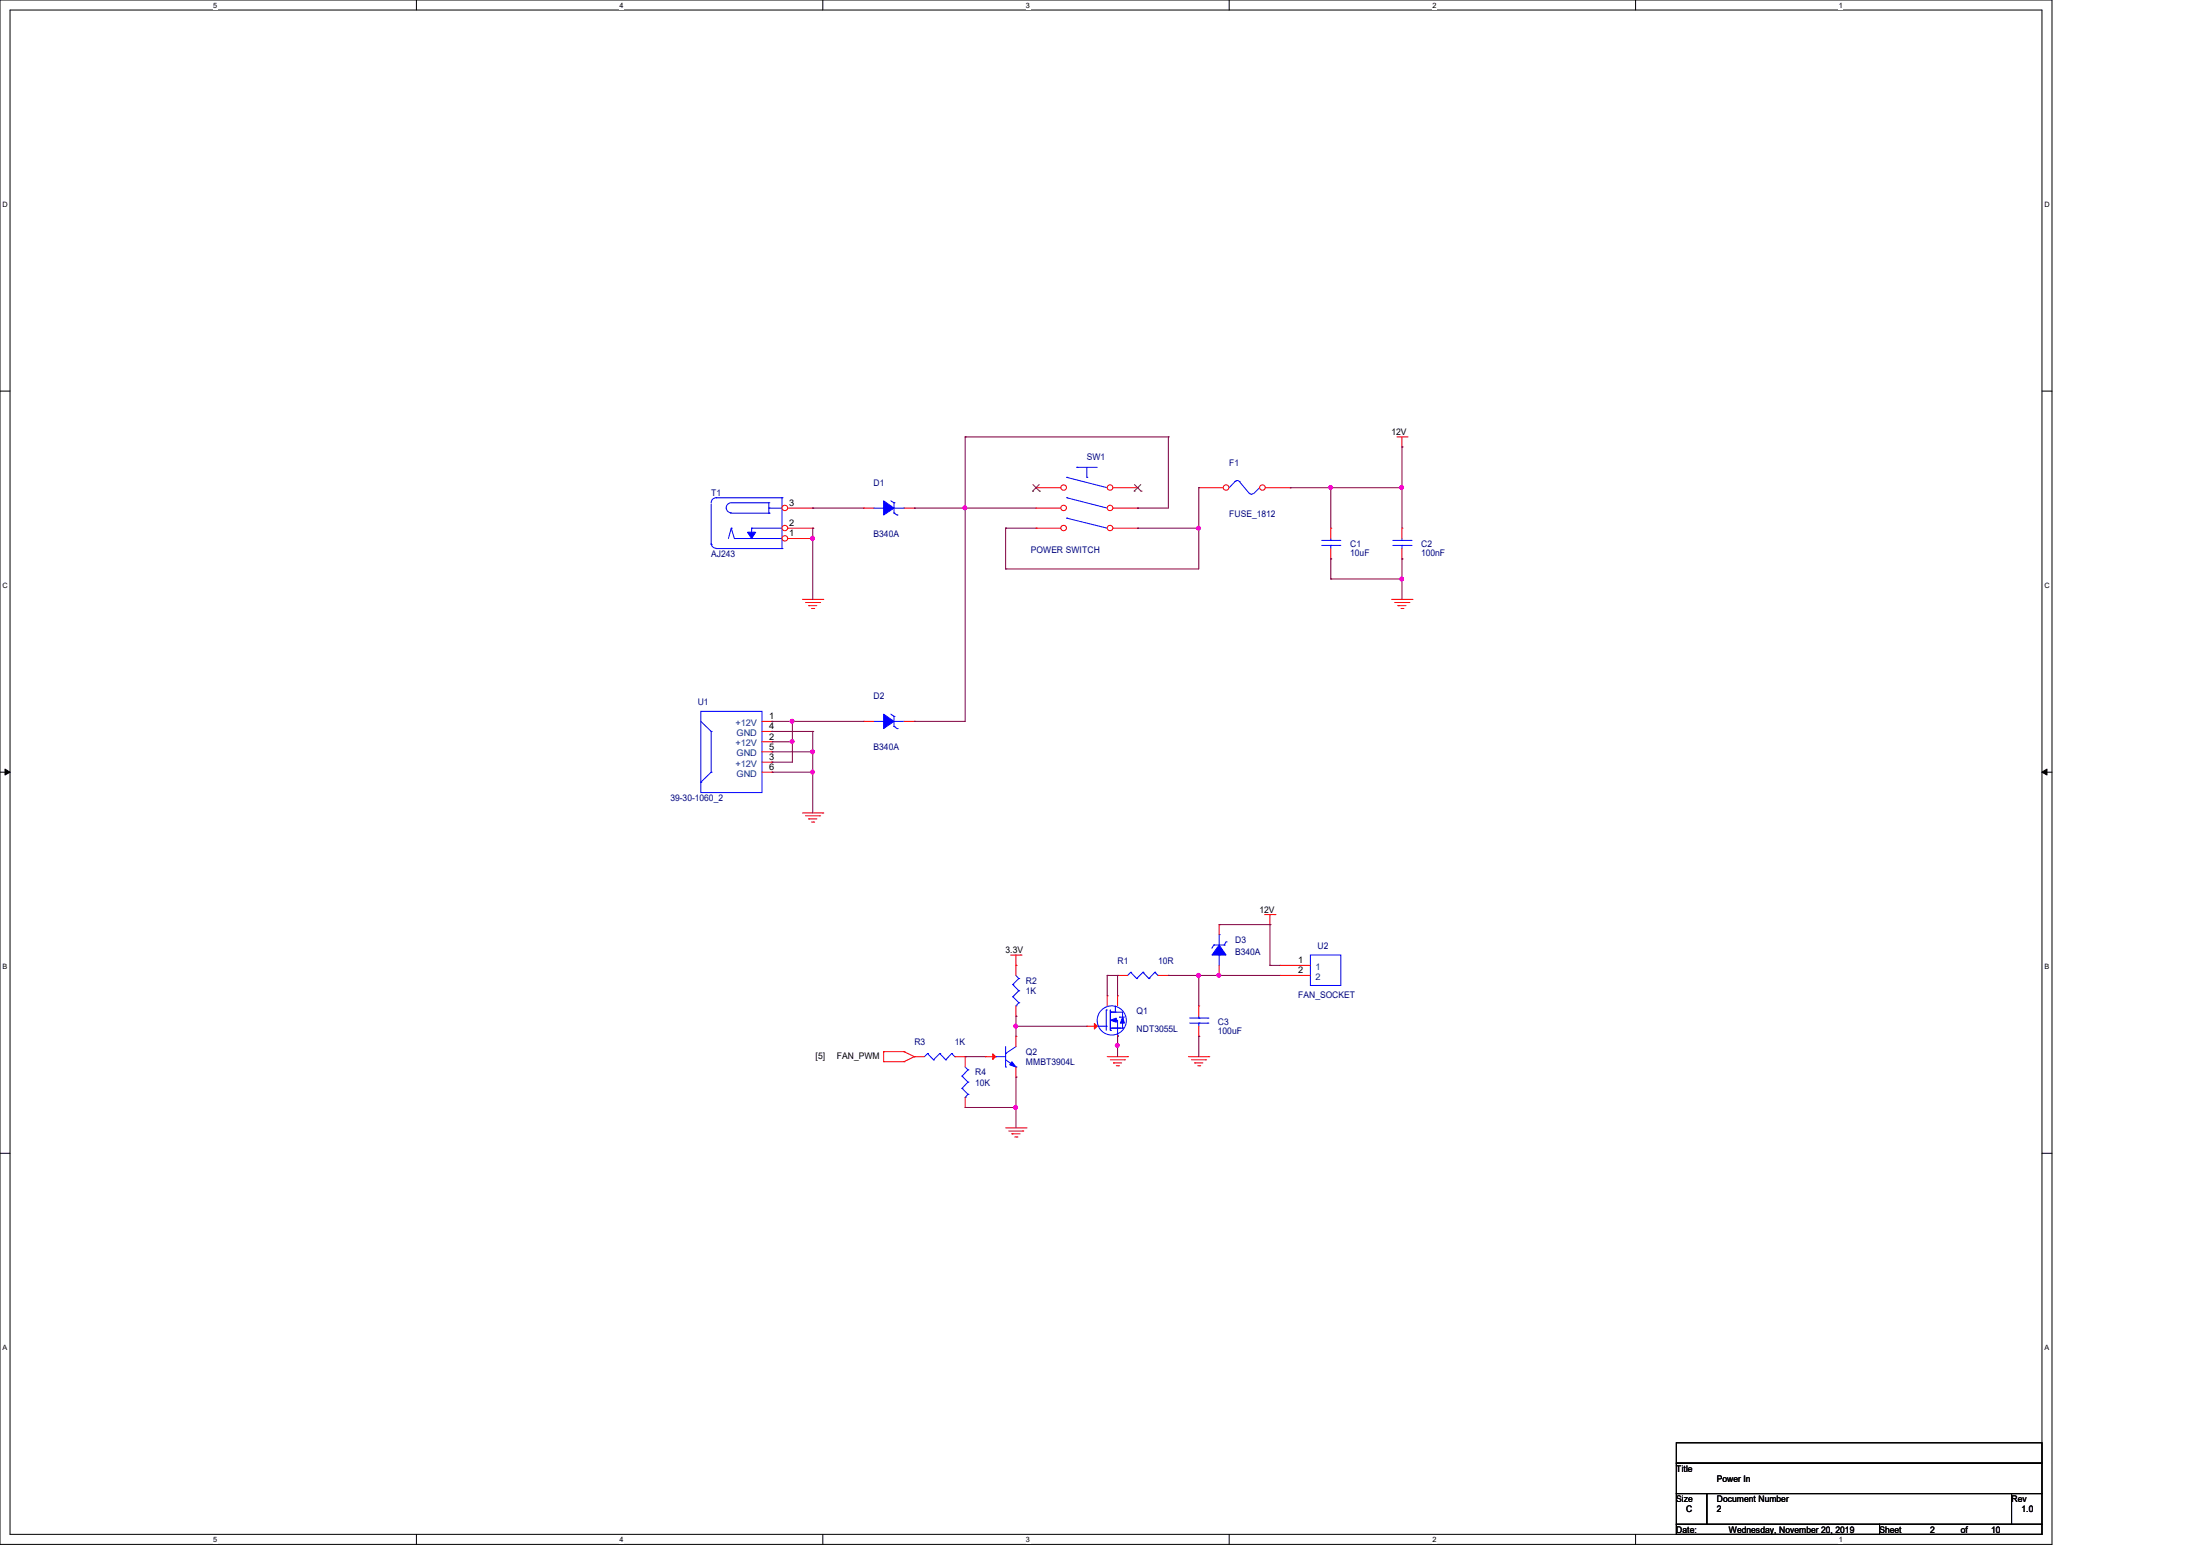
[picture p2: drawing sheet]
<svg xmlns="http://www.w3.org/2000/svg" width="297mm" height="210mm" viewBox="0 0 297 210" stroke-linecap="round" stroke-linejoin="round" font-family="sans-serif">
<path d="M0 0h277v208.4h-277zM1.4 1.4h274.3v205.7h-274.3z" fill="none" stroke="#000" stroke-width=".14"/>
<g fill="#fff">
<path d="M28.8 .1h.5v1.1h-.5z"/>
<path d="M28.8 207.2h.5v1.1h-.5z"/>
</g>
<path d="M56.2 0v1.4M56.2 207.1v1.3" fill="none" stroke="#000" stroke-width=".14"/>
<g fill="#fff">
<path d="M83.7 .1h.5v1.1h-.5z"/>
<path d="M83.7 207.2h.5v1.1h-.5z"/>
</g>
<path d="M111.1 0v1.4M111.1 207.1v1.3" fill="none" stroke="#000" stroke-width=".14"/>
<g fill="#fff">
<path d="M138.5 .1h.6v1.1h-.6z"/>
<path d="M138.5 207.2h.6v1.1h-.6z"/>
</g>
<path d="M165.9 0v1.4M165.9 207.1v1.3" fill="none" stroke="#000" stroke-width=".14"/>
<g fill="#fff">
<path d="M193.4 .1h.5v1.1h-.5z"/>
<path d="M193.4 207.2h.5v1.1h-.5z"/>
</g>
<path d="M220.8 0v1.4M220.8 207.1v1.3" fill="none" stroke="#000" stroke-width=".14"/>
<g fill="#fff">
<path d="M248.2 .1h.6v1.1h-.6z"/>
<path d="M248.2 207.2h.6v1.1h-.6z"/>
<path d="M.3 27.1h.8v1.1h-.8z"/>
<path d="M276 27.1h.7v1.1h-.7z"/>
<path d="M.3 78.5h.8v1.1h-.8z"/>
<path d="M276 78.5h.7v1.1h-.7z"/>
</g>
<path d="M0 52.8h1.4M275.7 52.8h1.3" fill="none" stroke="#000" stroke-width=".14"/>
<g fill="#fff">
<path d="M.3 129.9h.7v1.1h-.7z"/>
<path d="M276 129.9h.6v1.1h-.6z"/>
</g>
<path d="M0 104.2h1.4M275.7 104.2h1.3" fill="none" stroke="#000" stroke-width=".14"/>
<path d="M.7 103.8l.7 .4-.7 .4zM275.7 104.2l.7-.4v.8z" fill="#000" stroke="#000" stroke-width=".14"/>
<g fill="#fff">
<path d="M.3 181.4h.7v1.1h-.7z"/>
<path d="M276 181.4h.6v1.1h-.6z"/>
</g>
<path d="M0 155.7h1.4M275.7 155.7h1.3M226.3 194.7h49.4v2.8h-49.4zM226.3 197.5h49.4v4.1h-49.4zM226.3 201.6h4.1v4.1h-4.1zM226.3 205.7h27.4v1.4h-27.4zM230.4 201.6h41.2v4.1h-41.2zM253.7 205.7h22v1.4h-22zM271.6 201.6h4.1v4.1h-4.1z" fill="none" stroke="#000" stroke-width=".14"/>
<g fill="none" stroke="#f00" stroke-width=".14">
<path d="M188.6 59h1.3M189.3 59v1.3M189.9 59h.1M116.6 68.6h.1M116.6 68.6h1.3M122 68.6h1.4M123.4 68.6h.1M179.7 71.3h.1M179.7 75.4h.1M179.7 71.3v1.4M179.7 74v1.4M189.3 60.3h.1"/>
<path d="M189.3 71.3h.1M189.3 75.4h.1M189.3 71.3v1.4M189.3 74v1.4M108.3 80.9h2.8M108.8 81.3h1.9M109.2 81.7h.1M109.2 81.7h1.1M109.6 82.1h.3M109.9 82.1h.1M110.7 81.3h.1M111.1 80.9h.1"/>
<path d="M187.9 80.9h2.7M188.3 81.3h1.9M188.7 81.7h.1M188.7 81.7h1.1M189.1 82.1h.3M189.4 82.1h.1M190.2 81.3h.1M190.6 80.9h.1M108.3 109.7h2.8M108.8 110.1h1.9M109.2 110.5h.1M109.2 110.5h1.1"/>
<path d="M109.6 111h.3M109.9 111h.1M110.7 110.1h.1M111.1 109.7h.1M136.4 128.9h1.4M137.2 130.3h.1M137.2 139.9h.1M137.2 137.2h.1M137.2 128.9v2.8M137.2 135.8v1.4M137.2 139.9v1.4M137.8 128.9h.1"/>
<path d="M150.9 131.7h.1M150.9 131.7h1.3M156.3 131.7h1.4M157.7 131.7h.1M161.8 135.8h.1M161.8 139.9h.1M161.8 135.8v1.4M161.8 138.5v1.4M170.7 123.4h1.4M171.4 124.8h.1M171.4 123.4v1.4M172.1 123.4h.1"/>
<path d="M119.3 143.3h.1M119.3 141.9h.1M119.3 141.9h2.7M119.3 143.3h2.7M119.3 141.9v1.4M122 141.9h.1M122 143.3h.1M122 141.9l1.4 .7M123.4 142.6h.1M123.4 142.6l-1.4 .7M123.4 142.6h1.4M128.9 142.6h1.4"/>
<path d="M130.3 142.6h.1M130.3 149.5h.1M130.3 142.6v1.4M130.3 148.1v1.4M133 142.6h.1M133 142.6h1.4M135.8 152.2h2.7M136.2 152.7h1.9M136.6 153h.1M136.6 153h1.1M137 153.5h.3M137.2 145.4h.1"/>
<path d="M137.2 144v1.4M137.3 153.5h.1M138.1 152.7h.1M138.5 152.2h.1M149.5 142.6h2.7M149.9 143h1.9M150.3 143.5h.1M150.3 143.5h1.1M150.7 143.8h.3M151 143.8h.1M151.8 143h.1M152.2 142.6h.1"/>
<path d="M160.4 142.6h2.8M160.9 143h1.9M161.3 143.5h.1M161.3 143.5h1.1M161.7 143.8h.3M162 143.8h.1M162.8 143h.1M163.2 142.6h.1"/>
</g>
<g fill="none" stroke="#00f" stroke-width=".14">
<path d="M117.9 68.6h1.4M119.3 68.6h.1M120.3 67.6l.4 .3M120.7 67.9h.1M120.7 69.3h.1M120.7 68.6h1.3M120.7 67.9v1.4M120.7 69.3l.4 .2M121.1 69.5h.1M122 68.6h.1M166.7 65l.3-.1 .3 .1M166.8 65h.1"/>
<path d="M166.8 65l-.9 .8M167.3 65h.1M167.3 65l1.4 1.6M169.2 66.6a.26 .26 0 0 1-.5 0M170.1 65.8h.1M170.1 65.8l-.9 .8M178.4 73.6h2.5M178.4 72.9h2.5M179.7 72.9h.1M179.7 73.6h.1M179.7 72.7v.2M179.7 73.6v.4"/>
<path d="M180.9 73.6h.1M180.9 72.9h.1M188 73.6h2.5M188 72.9h2.5M189.3 72.9h.1M189.3 73.6h.1M189.3 72.7v.2M189.3 73.6v.4M190.5 73.6h.1M190.5 72.9h.1M136.7 132.9h.1M136.7 134.5h.1"/>
<path d="M136.7 132.9l.8 .8M136.7 134.5l.8 .8M137.2 135.8h.1M137.2 131.7l.3 .4M137.5 132.1h.1M137.5 133.7h.1M137.5 135.3h.1M137.5 132.1l-.8 .8M137.5 133.7l-.8 .8M137.5 135.3l-.3 .5M152.7 131.2h.1M152.7 131.2l-.5 .5"/>
<path d="M152.7 131.2l.8 .9M153.5 132.1h.1M154.3 131.2h.1M154.3 131.2l-.8 .9M154.3 131.2l.8 .9M155.1 132.1h.1M155.9 131.2h.1M155.9 131.2l-.8 .9M155.9 131.2l.4 .5M156.3 131.7h.1M160.6 138.1h2.5M160.6 137.4h2.5"/>
<path d="M161.8 137.4h.1M161.8 138.1h.1M161.8 137.2v.2M161.8 138.1v.4M163.1 138.1h.1M163.1 137.4h.1M125.2 142.2h.1M125.2 142.2l-.4 .4M125.2 142.2l.8 .8M126 143h.1M126.9 142.2h.1M126.9 142.2l-.9 .8"/>
<path d="M126.9 142.2l.8 .8M127.7 143h.1M128.5 142.2h.1M128.5 142.2l-.8 .8M128.5 142.2l.4 .4M128.9 142.6h.1M129.9 145.2h.1M129.9 146.9h.1M129.9 145.2l.8 .8M129.9 146.9l.8 .8M130.3 148.1h.1M130.3 144l.4 .4"/>
<path d="M130.7 144.4h.1M130.7 146h.1M130.7 147.7h.1M130.7 144.4l-.8 .8M130.7 146l-.8 .9M130.7 147.7l-.4 .4M134.4 142.6h.1M134.4 142.6h1.4M135.8 142.2h.1M135.8 144h.1M135.8 143l1.4 1M135.8 141.3v2.7"/>
<path d="M137.2 144h.1M137.2 141.3l-1.4 .9"/>
</g>
<g fill="#00f" stroke="#00f" stroke-width=".14">
<path d="M136.6 143.3l.6 .7-.9-.3z"/>
<path d="M119.3 67.6l1.4 1-1.4 .9z" fill-rule="evenodd"/>
</g>
<path d="M134 142.2l.4 .4-.4 .4z" fill="#f00" stroke="#f00" stroke-width=".14"/>
<circle cx="165.5" cy="65.8" r=".37" fill="#fff" stroke="#f00" stroke-width=".14"/>
<path d="M161.8 65.8h.1M161.8 65.8h3.3" fill="none" stroke="#f00" stroke-width=".14"/>
<circle cx="170.4" cy="65.8" r=".37" fill="#fff" stroke="#f00" stroke-width=".14"/>
<g fill="none" stroke="#f00" stroke-width=".14">
<path d="M170.9 65.8h3.3M174.2 65.8h.1M102.9 97.4h1.3M102.9 98.7h1.3M104.2 97.4h.1M104.2 98.7h.1M116.6 97.4h.1M116.6 97.4h1.3M122 97.4h1.4M123.4 97.4h.1M102.9 100.1h1.3M102.9 102.9h1.3"/>
<path d="M102.9 101.5h1.3M102.9 104.2h1.3M104.2 100.1h.1M104.2 102.9h.1M104.2 101.5h.1M104.2 104.2h.1M146.7 138.5h.1M146.7 138.5h1.4M149.5 134.4h.1M149.5 134.4v1.4M150.9 134.4h.1M150.9 134.4v1.4"/>
<path d="M150.9 139.7v1.4M164.6 131.7h.1M164.6 124.8h.1M164.6 124.8v1.4M164.6 130.3v1.4M150.9 141.1h.1"/>
</g>
<g fill="none" stroke="#00f" stroke-width=".14">
<path d="M96 73.4a.66 .66 0 0 0 .7 .6M96 73.5h.1M96 68v5.5M96.7 67.2a.66 .66 0 0 0-.7 .7M96.7 67.2h.1M96.7 74h8.9M96.7 67.2h8.9M98.6 69.3h5.2M98.7 71.3h.1M98.7 71.3l-.4 1.4M98.7 71.3l.4 1.4M99.1 72.7h.1"/>
<path d="M99.1 72.7h6.5M101.5 71.3h.1M101.5 72.7h.1M101.5 71.3h4.1M101.5 71.3v1.4M103.8 67.9h-5.1a.68 .68 0 0 0-.7 .6 .68 .68 0 0 0 .7 .7M103.8 67.9h.1M103.8 69.3h.1M103.8 68.6h.1M103.8 67.9v1.4M103.8 68.6h1.8M105.6 72.7h.1"/>
<path d="M105.6 74h.1M105.6 67.2h.1M105.6 67.2v6.8M94.6 96h8.3v11h-8.3zM94.6 97.4l1.4 1.3M96 98.7h.1M96 98.7v5.5M117.9 97.4h1.4M119.3 97.4h.1M120.3 96.4l.4 .3M120.7 96.7h.1M120.7 98h.1"/>
<path d="M120.7 97.4h1.3M120.7 96.7v1.3M120.7 98l.4 .3M121.1 98.3h.1M122 97.4h.1M94.6 105.6h.1M96 104.2h.1M96 104.2l-1.4 1.4M148.1 138.5h1.3M149.4 138.5h.1M149.4 136.3h.1M149.4 136.3v2.8"/>
<path d="M149.9 139.1h.1M149.9 136.6h.1M149.9 136.3v2.8M149.9 136.6h1.7v.8M149.9 138.8h1.7M150 136.6h.1M150.6 136.6h.1M150.6 137.7h.1M150.6 135.8v.8M150.6 137.7h.3v2M150.9 139.7h.1M151.1 137.3h.1"/>
<path d="M151.1 137.3h.7M151.3 138.8h.1M151.6 138.8h.1M151.6 137.4h.1M151.6 138.1v.7M163.9 127.6h.1M163.9 127.6l-.3 .4M163.9 127.6h1.4M164.6 128.9h.1M164.6 126.2h.1M164.6 126.2v1.4M164.6 128.9v1.4"/>
<path d="M165.3 127.6h.1M165.5 127.1h.1M165.5 127.1l-.2 .5"/>
<circle cx="150.1" cy="137.7" r="1.97"/>
</g>
<g fill="#00f" stroke="#00f" stroke-width=".14">
<path d="M149.9 137.7l.8-.3v.6z"/>
<path d="M151.6 137.3l.2 .8h-.5z"/>
<path d="M164.6 127.6l.9 1.3h-1.9z" fill-rule="evenodd"/>
<path d="M119.3 96.4l1.4 1-1.4 .9z" fill-rule="evenodd"/>
<path d="M100.9 71.8h1.1l-.5 .9z" fill-rule="evenodd"/>
</g>
<path d="M147.7 138.1l.4 .4-.4 .4z" fill="#f00" stroke="#f00" stroke-width=".14"/>
<circle cx="106" cy="72.7" r=".37" fill="#fff" stroke="#f00" stroke-width=".14"/>
<path d="M106.4 72.7h3.3M109.7 72.7h.1" fill="none" stroke="#f00" stroke-width=".14"/>
<circle cx="106" cy="68.6" r=".37" fill="#fff" stroke="#f00" stroke-width=".14"/>
<path d="M106.4 68.6h3.3M109.7 68.6h.1" fill="none" stroke="#f00" stroke-width=".14"/>
<circle cx="106" cy="71.3" r=".37" fill="#fff" stroke="#f00" stroke-width=".14"/>
<path d="M106.4 71.3h3.3M109.7 71.3h.1" fill="none" stroke="#f00" stroke-width=".14"/>
<path d="M144 64.4h.1M144 69.9h.1M144 67.2h.1M144 64.4l5.5 1.4M144 69.9l5.5 1.4M144 67.2l5.5 1.4M145.4 63.1h.1M145.4 63.1h2.7M146.7 64.4h.1M146.7 63.1v1.3" fill="none" stroke="#00f" stroke-width=".14"/>
<circle cx="149.9" cy="65.8" r=".37" fill="#fff" stroke="#f00" stroke-width=".14"/>
<path d="M150.3 65.8h3.3M153.6 65.8h.1" fill="none" stroke="#f00" stroke-width=".14"/>
<path d="M153.1 66.3h.1M153.2 65.4l.9 .9M154 65.4l-.9 .9M154.1 66.3h.1" fill="none" stroke="#804000" stroke-width=".14"/>
<circle cx="143.6" cy="65.8" r=".37" fill="#fff" stroke="#f00" stroke-width=".14"/>
<path d="M139.9 65.8h.1M139.9 65.8h3.3" fill="none" stroke="#f00" stroke-width=".14"/>
<path d="M139.4 66.3h.1M139.4 65.4l.9 .9M140.3 65.4l-.9 .9M140.3 66.3h.1" fill="none" stroke="#804000" stroke-width=".14"/>
<circle cx="149.9" cy="68.6" r=".37" fill="#fff" stroke="#f00" stroke-width=".14"/>
<path d="M150.3 68.6h3.3M153.6 68.6h.1" fill="none" stroke="#f00" stroke-width=".14"/>
<circle cx="149.9" cy="71.3" r=".37" fill="#fff" stroke="#f00" stroke-width=".14"/>
<path d="M150.3 71.3h3.3M153.6 71.3h.1" fill="none" stroke="#f00" stroke-width=".14"/>
<circle cx="143.6" cy="68.6" r=".37" fill="#fff" stroke="#f00" stroke-width=".14"/>
<path d="M139.9 68.6h.1M139.9 68.6h3.3" fill="none" stroke="#f00" stroke-width=".14"/>
<circle cx="143.6" cy="71.3" r=".37" fill="#fff" stroke="#f00" stroke-width=".14"/>
<path d="M139.9 71.3h.1M139.9 71.3h3.3M172.8 130.3h.1M172.8 131.7h.1M172.8 130.3h4.1M172.8 131.7h4.1" fill="none" stroke="#f00" stroke-width=".14"/>
<path d="M176.9 128.9h4.1v4.1h-4.1z" fill="none" stroke="#00f" stroke-width=".14"/>
<g fill="none" stroke="#800040" stroke-width=".14">
<path d="M130.3 59h.1M130.3 59v38.4h-6.9M130.3 59h27.4M157.7 59h.1M157.7 59v9.6h-4.1M109.7 68.6h.1M109.7 71.3h.1M109.7 72.7h.1M109.7 68.6h6.9M109.7 71.3v9.6M123.4 68.6h.1M123.4 68.6h16.5"/>
<path d="M130.3 68.6h.1M135.8 71.3h.1M135.8 76.8h.1M135.8 71.3h4.1M135.8 71.3v5.5M153.6 68.6h.1M153.6 71.3h.1M153.6 71.3h8.2M161.8 71.3h.1M161.8 65.8h.1M161.8 65.8v11h-26M174.2 65.8h.1"/>
<path d="M174.2 65.8h15.1M179.7 65.8h.1M179.7 75.4h.1M179.7 78.1h.1M179.7 65.8v5.5M179.7 75.4v2.7M179.7 78.1h9.6M189.3 60.3h.1M189.3 65.8h.1M189.3 75.4h.1M189.3 78.1h.1M189.3 60.3v11"/>
<path d="M189.3 75.4v5.5M104.2 98.7h.1M104.2 97.4h.1M104.2 98.7h5.5M104.2 97.4h12.4M107 97.4h.1M107 97.4v5.5h-2.8M109.7 98.7h.1M109.7 98.7v11M123.4 97.4h.1M104.2 101.5h.1M104.2 104.2h.1"/>
<path d="M104.2 102.9h.1M104.2 100.1h.1M104.2 101.5h5.5M104.2 104.2h5.5M104.2 100.1h2.8M107 100.1h.1M109.7 101.5h.1M109.7 104.2h.1M137.2 137.2h.1M137.2 138.5h.1M137.2 137.2v2.7M137.2 138.5h9.5"/>
<path d="M149.5 131.7h.1M149.5 131.7v2.7M149.5 131.7h1.4M150.9 131.7h.1M150.9 139.9h.1M150.9 131.7v2.7M150.9 139.9v2.7M157.7 131.7h.1M157.7 131.7h15.1M161.8 131.7h.1M161.8 139.9h.1M161.8 131.7v4.1"/>
<path d="M161.8 139.9v2.7M164.6 131.7h.1M164.6 124.8h.1M164.6 124.8h6.8M171.4 124.8h.1M171.4 130.3h.1M171.4 124.8v5.5M171.4 130.3h1.4M130.3 142.6h.1M130.3 149.5h.1M130.3 142.6h2.7M130.3 149.5h6.9"/>
<path d="M137.2 145.4h.1M137.2 149.5h.1M137.2 145.4v6.8M150.9 141.1h.1"/>
</g>
<g fill="#f0f" stroke="#f0f" stroke-width=".14">
<circle cx="130.3" cy="68.5" r=".25"/>
<circle cx="161.8" cy="71.3" r=".25"/>
<circle cx="179.6" cy="65.8" r=".24"/>
<circle cx="189.2" cy="65.8" r=".25"/>
<circle cx="189.2" cy="78.1" r=".25"/>
<circle cx="109.7" cy="72.6" r=".25"/>
<circle cx="137.1" cy="149.5" r=".25"/>
<circle cx="137.1" cy="138.5" r=".25"/>
<circle cx="150.8" cy="141.1" r=".25"/>
<circle cx="164.5" cy="131.6" r=".25"/>
<circle cx="161.8" cy="131.6" r=".25"/>
<circle cx="109.7" cy="101.5" r=".25"/>
<circle cx="109.7" cy="104.2" r=".25"/>
<circle cx="106.9" cy="97.3" r=".25"/>
<circle cx="106.9" cy="100.1" r=".25"/>
</g>
<g font-size="1.2">
<text x="187.9" y="58.7">12V</text>
<text x="106.5" y="68.3">3</text>
<text x="106.5" y="71">2</text>
<text x="106.5" y="72.4">1</text>
<text x="103.8" y="97.1">1</text>
<text x="103.8" y="99.8">2</text>
<text x="103.8" y="98.4">4</text>
<text x="103.8" y="101.2">5</text>
<text x="103.8" y="102.6">3</text>
<text x="103.8" y="103.9">6</text>
<text x="170" y="123.2">12V</text>
<text x="135.8" y="128.7">3.3V</text>
<text x="175.3" y="130">1</text>
<text x="175.3" y="131.4">2</text>
<text x="110.1" y="143">[5]</text>
<text x="113" y="143">FAN_PWM</text>
<text x="226.3" y="198.6">Title</text>
<text x="226.3" y="202.7">Size</text>
<text x="231.8" y="200">Power In</text>
<text x="231.8" y="202.7">Document Number</text>
<text x="271.6" y="202.7">Rev</text>
<text x="226.3" y="206.9">Date:</text>
<text x="227.7" y="204.1">C</text>
<text x="231.8" y="204.1">2</text>
<text x="233.4" y="206.9">Wednesday, November 20, 2019</text>
<text x="253.7" y="206.9">Sheet</text>
<text x="260.6" y="206.9">2</text>
<text x="264.7" y="206.9">of</text>
<text x="268.8" y="206.9">10</text>
<text x="272.9" y="204.1">1.0</text>
</g>
<g font-size="1.2" fill="#000080">
<text x="117.9" y="65.6">D1</text>
<text x="146.7" y="62.1">SW1</text>
<text x="165.9" y="62.9">F1</text>
<text x="96" y="67">T1</text>
<text x="165.9" y="69.7">FUSE_1812</text>
<text x="96" y="75.2">AJ243</text>
<text x="117.9" y="72.4">B340A</text>
<text x="139.2" y="74.6">POWER SWITCH</text>
<text x="182.3" y="73.8">C1</text>
<text x="182.3" y="75.1">10uF</text>
<text x="191.9" y="73.8">C2</text>
<text x="191.9" y="75.1">100nF</text>
<text x="94.2" y="95.2">U1</text>
<text x="117.9" y="94.4">D2</text>
<text x="117.9" y="101.3">B340A</text>
<text x="90.5" y="108.1">39-30-1060_2</text>
<text x="150.9" y="130">R1</text>
<text x="156.3" y="130">10R</text>
<text x="166.7" y="127.3">D3</text>
<text x="166.7" y="128.9">B340A</text>
<text x="177.9" y="128.1">U2</text>
<text x="138.5" y="132.8">R2</text>
<text x="138.5" y="134.2">1K</text>
<text x="153.5" y="136.9">Q1</text>
<text x="175.3" y="134.7">FAN_SOCKET</text>
<text x="123.4" y="141">R3</text>
<text x="128.9" y="141">1K</text>
<text x="138.5" y="142.4">Q2</text>
<text x="138.5" y="143.8">MMBT3904L</text>
<text x="153.5" y="139.2">NDT3055L</text>
<text x="164.4" y="138.3">C3</text>
<text x="164.4" y="139.5">100uF</text>
<text x="131.7" y="145.2">R4</text>
<text x="131.7" y="146.5">10K</text>
</g>
<g font-size="1.2" fill="#004080">
<text x="99.3" y="98">+12V</text>
<text x="99.3" y="100.7">+12V</text>
<text x="99.4" y="99.3">GND</text>
<text x="99.3" y="103.5">+12V</text>
<text x="99.4" y="102.1">GND</text>
<text x="99.4" y="104.8">GND</text>
<text x="177.6" y="130.9">1</text>
<text x="177.6" y="132.2">2</text>
</g>
<g font-size="1">
<text x="28.8" y="1">5</text>
<text x="83.7" y="1">4</text>
<text x="138.5" y="1">3</text>
<text x="193.4" y="1">2</text>
<text x="248.2" y="1">1</text>
<text x=".3" y="27.9">D</text>
<text x="276" y="27.9">D</text>
<text x=".3" y="79.4">C</text>
<text x="276" y="79.4">C</text>
<text x=".3" y="130.8">B</text>
<text x="276" y="130.8">B</text>
<text x=".3" y="182.2">A</text>
<text x="276" y="182.2">A</text>
<text x="28.8" y="208.1">5</text>
<text x="83.7" y="208.1">4</text>
<text x="138.5" y="208.1">3</text>
<text x="193.4" y="208.1">2</text>
<text x="248.2" y="208.1">1</text>
</g>
</svg>
